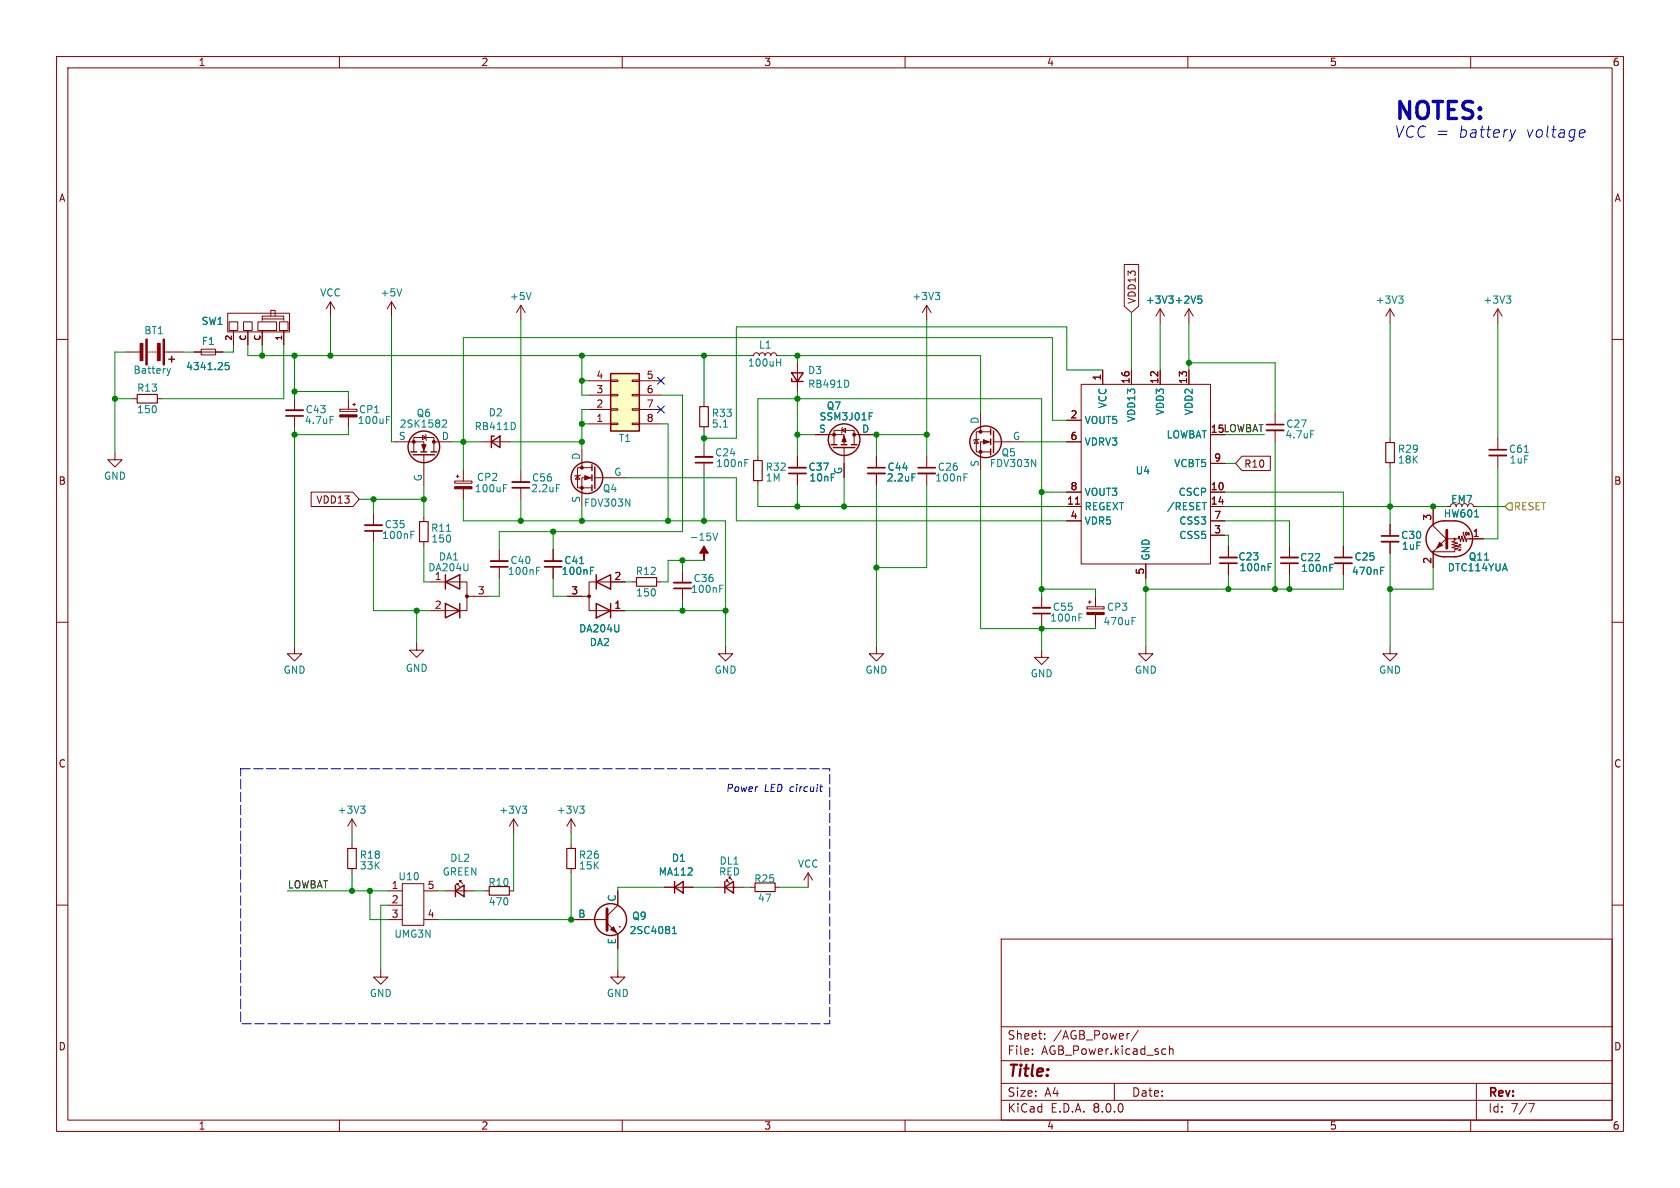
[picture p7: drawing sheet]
<svg xmlns="http://www.w3.org/2000/svg" width="297mm" height="210mm" viewBox="0 0 297 210" stroke-linecap="round" stroke-linejoin="round" font-family="sans-serif">
<g fill="none" stroke="#840000" stroke-width=".18">
<path d="M10 10h277v190h-277zM12 12h273v186h-273zM60 10v2M110 10v2M160 10v2M210 10v2M260 10v2M10 60h2M285 60h2M132.7 62.9h.5l.2-.4 .3-.1 .4 .1 .1 .4 .2-.4 .3-.1 .4 .1 .2 .4 .1-.4 .4-.1 .3 .1 .2 .4 .1-.4 .4-.1 .3 .1 .2 .4h.5M10 110h2M184.1 114.9v1.3h1.3l-1.3 1.3-1.2-1.3h1.2"/>
<path d="M202.6 114.3v1.3h1.2l-1.2 1.2-1.3-1.2h1.3M285 110h2M10 160h2M285 160h2M177 166h108v32h-108zM60 198v2M110 198v2M160 198v2M177 194.5h108M177 191.5h108M177 187.5h108M177 181.5h108"/>
<path d="M182.5 186.3v.1M182.5 185.5v.1M184.7 183.6v.1M184.7 182.8v.1M197 191.5v3M199.5 182.7h.2M201.2 182.1l-1.2 2M206 185.4l.1 .1M206.1 186.3l-.1 .1M206.7 184.9v1.5M206.7 185.5l.3-.1 .3 .1 .1 .9M210 198v2"/>
<path d="M260 198v2M261 191.5v6.5M270.2 195.1h1l-.6 1.5"/>
</g>
<path d="M137.3 64h.7M138 63.4v1.3" fill="none" stroke="#008484" stroke-width=".18"/>
<path d="M107.9 66h5.1v10.2h-5.1z" fill="#ffffc2"/>
<g fill="none" stroke="#840000" stroke-width=".18">
<path d="M40.3 55.4h10.9v3.3h-10.9zM40.5 56.9h1.5v1.5h-1.5zM41.3 58.4v2.6M43.1 56.9h1.5v1.5h-1.5zM43.8 58.4v2.6M45.6 56.9h3.3v1.5h-3.3zM46.4 56.6v-.7h3.8v.7M46.4 56.4h3.8M46.4 58.4v2.6M47.9 55.9v-1h.7v1M49.4 56.9h1.5v1.5h-1.5zM50.2 58.4v2.6"/>
<path d="M58.4 53.3l-.7 1.3M58.4 53.3v2.6M58.4 53.3l.8 1.3M69.2 53.3l-.7 1.3M69.2 53.3v2.6M69.2 53.3l.8 1.3M92.1 54l-.8 1.2M92.1 54v2.5M92.1 54l.7 1.2M163.8 54v2.5M163.8 54l-.7 1.2M163.8 54l.8 1.2"/>
<path d="M198.8 46.8h2.5v7.3l-1.3 1.1-1.2-1.1zM205.1 54.6l-.8 1.3M205.1 54.6v2.6M205.1 54.6l.8 1.3M210.2 54.6v2.6M210.2 54.6l-.8 1.3M210.2 54.6l.7 1.3M245.7 54.6v2.6M245.7 54.6l-.7 1.3M245.7 54.6l.8 1.3M264.8 54.6v2.6M264.8 54.6l-.8 1.3"/>
<path d="M264.8 54.6l.8 1.3M22.2 62.2h2.6M23.5 70.5h.8M26.3 62.2h.2M26.8 62.2h.3M27.3 62.2h.3M27.8 70.5h.8M29.1 62.2h3.3M34.3 62.2h5.1M35.6 61.7h2.5v1h-2.5zM52.1 70.5v2M52.1 73.5v2.1"/>
<path d="M60.1 72.3h3v.4h-3zM61.6 70.5v1.8M61.6 73.7v1.9M62.4 71.5h.5M62.6 71.2v.6M69.8 78.1h5.1v1.8M73.2 79.9v-2.6h3.5v2.6M74.7 77l.6 .3-.6 .4zM75.2 76.8l.1 .2v.7l.1 .2M76.7 78.1h3.3M85.1 78.1h5.1M102.9 79.4v3.3"/>
<path d="M104.1 74.9h3.8M104.1 72.4h3.8M104.1 69.9h3.8M104.1 67.3h3.8M107.9 67.2h1.3v.2h-1.3zM107.9 69.7h1.3v.3h-1.3zM107.9 72.3h1.3v.2h-1.3zM107.9 74.8h1.3v.3h-1.3zM111.8 67.2h1.2v.2h-1.2zM111.8 69.7h1.2v.3h-1.2zM111.8 72.3h1.2v.2h-1.2zM111.8 74.8h1.2v.3h-1.2z"/>
<path d="M113 74.9h3.8M113 72.4h3.8M113 69.9h3.8M113 67.3h3.8M124.5 71.1v.8M124.5 75.4v.8M124.5 78.7v2.1M141 64.1v5.1M144.1 76.8h5.1v1.8M147.4 78.6v-2.5h3.6v2.5M148.8 76.1l.7-.4v.8zM149 75.6l-.2 .1v.8l-.1 .1"/>
<path d="M149.2 79.1v5.4M151 76.8h3.3M172.6 77.7l.4 .7h-.8zM173.1 77.6l-.1 .1h-.8l-.1 .2M173.4 73v3.3M175.1 78.1h-1.7v5.1M175.1 76.3h-2.5v3.6h2.5M175.6 78.1h5.4M188.6 74.3h2.5M188.6 78.1h2.5M191.1 67.9h22.9v31.8h-22.9zM194.9 65.4v2.5"/>
<path d="M200 65.4v2.5M205.1 65.4v2.5M210.2 65.4v2.5M225.4 73v2.1M225.4 76.1v2M245.7 77.5v.7M264.8 77.5v2M20.3 80v1.3h1.3l-1.3 1.3-1.3-1.3h1.3M55 87h7.4l1.1 1.3-1.1 1.2h-7.4zM66 90.8v2M66 93.9v2M74.9 80.4v5.3"/>
<path d="M74.9 91.4v.8M74.9 95.8v.7M80.4 85h3v.4h-3zM80.6 84.2h.6M80.9 83.9v.6M81.9 83.2v1.8M81.9 86.4v1.9M88.3 97.2v2M92.1 83.2v2M92.1 86.2v2.1M97.8 97.2v2M102.1 84.1l.4 .6h-.8z"/>
<path d="M102.6 83.9l-.1 .2h-.8l-.1 .1M104.6 84.5h-1.7v5M104.6 82.7h-2.5v3.5h2.5M105.2 84.5h5.3M124.5 81.8v2M134 80.6v.8M134 85v.7M141 80.6v2.1M141 83.7v2M154.9 80.6v2.1M154.9 83.7v2M163.8 80.6v2.1"/>
<path d="M163.8 83.7v2M188.6 87h2.5M188.6 89.5h2.5M188.6 92.1h2.5M190.1 89.1h.7M202.6 99.7v2.5M214 87h2.5M214 89.5h2.5M214 94.6h2.5M214 92.1h2.5M214 81.9h2.5M217.2 96.5v2.1"/>
<path d="M217.2 99.6v2M219.6 80.6h5v2.6h-5l-1.2-1.3zM228 96.5v2.1M228 99.6v2M237.5 96.5v2.1M237.5 99.6v2M245.7 81.8v.8M245.7 92.7v2M245.7 95.8v2M253.4 90.2v2.8l2.5 2.5M253.4 97.8v2.5M255.9 95l-2.5 2.5h3.8v-.3l.5-.2-1-.2 1-.3-1-.2 1-.3-1-.2 .5-.2v-.3"/>
<path d="M255.9 95.3h1.9l.1-.6 .3 1.1 .2-1.1 .3 1.1 .3-1.1 .2 1.1 .1-.5h3M255.9 89.5h.5M257.8 97.2l.3 .2M257.8 96.4h.5M258 96.2l.1 .2M258.3 96.8l-.5-.2v.3M258.3 96.2l-.2 .1M258.7 94.2l.1 .4M259.2 94.1h.1M259.6 94.1v.5M259.7 94.4l.1 .2M259.8 94.2l-.2 .2"/>
<path d="M260.5 89.5h.5M264.8 80.5v2.1M52.1 114.3v1.3h1.2l-1.2 1.2-1.3-1.2h1.3M73.7 113.7v1.2h1.2l-1.2 1.3-1.3-1.3h1.3M76.2 102.9h6.3v5.1h-6.3M82.5 105.4h3.9M88.3 100.2v2M97.8 100.2v2M100.3 105.4h3.8M110.5 102.9h-6.4v5.1h6.4M111.8 102.9h.7M116.1 102.9h.7"/>
<path d="M120.6 101v2M120.6 104v2M128.3 114.3v1.3h1.2l-1.2 1.2-1.3-1.2h1.3M154.9 114.3v1.3h1.3l-1.3 1.2-1.2-1.2h1.2M184.1 105.4v2M184.1 108.5v2M192.2 107.3h3v.3h-3zM192.4 106.4h.5M192.7 106.2v.5M193.7 105.4v1.9M193.7 108.6v1.9M245.7 114.3v1.3h1.3l-1.3 1.2-1.2-1.2h1.2"/>
<path d="M62.2 144.8v2.5M62.2 149.2v.8M62.2 153.5v.8M62.2 144.8l-.7 1.3M62.2 144.8l.8 1.3M68.6 157.5h2.5M71.1 156.2h3.8v7.4h-3.8zM74.9 157.5h2.6M78.7 157.5h5.1M80.8 156.5v-.3h.2h-.2l.5 .5M81.3 156v-.3h.2h-.2l.5 .5M85.7 157.5h.8"/>
<path d="M90 157.5h.8M90.8 144.8l-.8 1.3M90.8 144.8v2.5M90.8 144.8l.8 1.3M101 144.8l-.8 1.3M101 144.8v2.5M101 149.2v.8M101 153.5v.8M101 144.8l.7 1.3M109.2 157.5v2.5l-1.9 1.9M117.5 156.8h5.1M126.4 156.8h5"/>
<path d="M128.4 155.8v-.2h.3h-.3l.5 .5M132.7 156.8h.8M137 156.8h.8M142.9 154.3l-.8 1.3M142.9 154.3v2.5M142.9 154.3l.7 1.3M67.3 171.5v1.2h1.3l-1.3 1.3-1.3-1.3h1.3M68.6 160h2.5M68.6 162.6h2.5M74.9 162.6h2.6M101.6 162.6h5.7M107.3 163.2l1.9 1.9v2.5"/>
<path d="M109.2 171.5v1.2h1.3l-1.3 1.3-1.3-1.3h1.3M109.5 163.8h.1"/>
<circle cx="253.4" cy="97.5" r=".13"/>
<circle cx="257.2" cy="95.3" r=".13"/>
</g>
<g fill="none" stroke="#840000" stroke-width=".25">
<path d="M29.8 63.5h1.1M30.4 63v1M72.6 79.9h1.1M74.4 79.9h1M76.2 79.9h1M86.9 78.1l1.5-1v2zM87.4 77.1h-.5v2M107.9 66h5.1v10.2h-5.1zM140 66.9v.5h2M140 65.9h2l-1 1.5zM146.9 78.6h1.1M147.3 79.1h3.8"/>
<path d="M148.7 78.6h1M150.5 78.6h1M175.1 75.8v1M175.1 77.6v1M175.1 79.4v1M175.6 76.2v3.8M73 80.4h3.8M104.6 82.2v1M104.6 83.9v1.1M104.6 85.7v1M105.2 82.6v3.8M255.3 92.1a3.2 3.2 0 0 0-3.2 3.2 3.2 3.2 0 0 0 3.2 3.1h1.9a3.2 3.2 0 0 0 3.1-3.1 3.2 3.2 0 0 0-3.1-3.2"/>
<path d="M78.7 102.9l2.6-1.3v2.5zM78.7 106.7l2.6 1.3-2.6 1.2zM78.7 101.6v2.5M81.3 106.7v2.5M105.4 106.7l2.5 1.3-2.5 1.2zM105.4 102.9l2.5-1.3v2.5zM105.4 101.6v2.5M107.9 106.7v2.5M80.5 157.5l1.5-1v2zM80.5 156.5v2M119.3 156.8l1.5-1v2.1zM119.3 155.8v2.1"/>
<path d="M128.1 156.8l1.6-1v2.1zM128.1 155.8v2.1"/>
<circle cx="74.9" cy="79" r="2.79"/>
<circle cx="149.2" cy="77.7" r="2.79"/>
<circle cx="174.2" cy="78.1" r="2.79"/>
<circle cx="103.8" cy="84.5" r="2.79"/>
<circle cx="107.9" cy="162.6" r="2.82"/>
</g>
<g fill="none" stroke="#840000" stroke-width=".33">
<path d="M50.5 72.5h3.1M223.9 76.1h3M64.5 92.8h3.1M86.7 99.2h3.1M90.6 85.2h3M96.3 99.2h3M122.9 80.8h3.1M139.4 82.7h3.1M153.4 83.7h3.1M162.3 83.7h3.1M215.6 98.6h3.1M226.4 98.6h3.1"/>
<path d="M236 99.6h3M244.2 95.8h3.1M263.3 80.5h3M119.1 103h3.1M182.6 107.4h3.1"/>
</g>
<g fill="none" stroke="#840000" stroke-width=".3">
<path d="M50.5 73.5h3.1M223.9 75.1h3M263.3 79.5h3M64.5 93.9h3.1M90.6 86.2h3M122.9 81.8h3.1M139.4 83.7h3.1M153.4 82.7h3.1M162.3 82.7h3.1M215.6 99.6h3.1M226.4 99.6h3.1M236 98.6h3"/>
<path d="M244.2 94.7h3.1M86.7 100.2h3.1M96.3 100.2h3M119.1 104h3.1M182.6 108.5h3.1"/>
</g>
<g fill="none" stroke="#008484" stroke-width=".18">
<path d="M71 51.1l-.4 1.2M93.9 51.7l-.4 1.3M165.3 51.7h.8l-.4 .5M165.9 52.2l.2 .2v.3l-.2 .3M211.8 52.3h.6M212.2 52.8l.3 .3v.3l-.3 .2M247.3 52.3h.7l-.4 .5M247.8 52.8l.2 .3v.3l-.2 .2M266.3 52.3h.8l-.4 .5M266.9 52.8l.2 .3v.3l-.2 .2M29.5 65.1l.3 .9M29.8 66l-.1 .3"/>
<path d="M30.1 65.1l-.3 .9M40.5 64.1h-.6l-.1 .6 .2-.1h.4l.1 .2v.4l-.2 .1-.5-.1M58.4 73.6h.6M68.3 74.2h.4M68.3 73.6h.6M78.3 74.3l.4-.1 .3 .4-.8 .9h.8M91 74.9l.1 .3-.1 .6M127.9 75.5h.7M149.9 67.4l.2 .3-.2 .6M153.7 73h.6M231.7 76.1h.6M269.5 80h.7"/>
<path d="M72.6 94.5h.5M72.6 93.9h.6M78.9 93.9h.8M82.7 99.6v1.2l-.2 .1-.4-.1M89 86.3h.4M89 85.7h.6M98.4 85.7h.6M102.5 99.6h.7M126 94.2l.5 1.3 .4-1.3M131.7 81.8h.4M131.7 81.2h.6M161.2 83.8h.6"/>
<path d="M170.4 84.4h.4M170.4 83.8h.6M212.5 88.8h.8M224.2 99.6h.6M235.1 99.8h.6M260.7 91.4h.7M94.9 100.9h.4M94.9 100.3h.6M104.4 100.9h.4M104.4 100.3h.6M109.4 110.4l-.1 1.2-.1 .1-.4-.1M127.2 104.1h.5"/>
<path d="M127.2 103.4h.6M190.7 109.1h.5M190.7 108.5h.6M200.1 109.8h.5M200.1 109.2h.6M224.2 100.2h.4M235.1 100.4h.4M244.1 100.9h.4M244.1 100.3h.6M63.7 142.5h.8l-.4 .5M64.3 143l.2 .2v.3l-.2 .3M92.3 142.5h.8l-.4 .5"/>
<path d="M92.9 143l.2 .2v.3l-.2 .3M102.5 142.5h.8l-.5 .5M103 143l.3 .2v.3l-.3 .3M118.9 165h.7M118.9 164.1l.3-.3v1.2"/>
</g>
<path d="M24.3 69.7h3.5v1.5h-3.5zM123.7 71.9h1.5v3.5h-1.5zM245 78.2h1.5v3.6h-1.5zM74.2 92.2h1.5v3.6h-1.5zM133.2 81.4h1.5v3.6h-1.5zM112.5 102.1h3.6v1.5h-3.6zM61.5 150h1.5v3.5h-1.5zM86.5 156.7h3.5v1.5h-3.5zM100.2 150h1.5v3.5h-1.5zM133.5 156.1h3.5v1.5h-3.5z" fill="none" stroke="#840000" stroke-width=".2"/>
<g fill="#840000" stroke="#840000" stroke-width=".18">
<path d="M80.4 86h3v.4h-3z"/>
<path d="M60.1 73.3h3v.4h-3z"/>
<path d="M74.5 78.6h.8l-.4 1z"/>
<path d="M124.5 96.5l.7 1.3h-.7v1.3v-1.3h-.8z"/>
<path d="M254.5 95.9l.5 .5-1 .5z"/>
<path d="M173.9 77.7l1 .4-1 .4z"/>
<path d="M25.8 59.9h.2v4.6h-.2z"/>
<path d="M28.8 59.9h.3v4.6h-.3z"/>
<path d="M24.8 60.7h.5v3.1h-.5z"/>
<path d="M27.8 60.7h.5v3.1h-.5z"/>
<path d="M149.2 77.1l.4 1h-.8z"/>
<path d="M103.4 84.1l1 .4-1 .3z"/>
<path d="M107.9 164.3l.6-.5 .5 1z"/>
<path d="M192.2 108.3h3v.3h-3z"/>
<circle cx="82.5" cy="105.4" r=".25"/>
<circle cx="73.2" cy="78.1" r=".25"/>
<circle cx="76.7" cy="78.1" r=".25"/>
<circle cx="104.1" cy="105.4" r=".25"/>
<circle cx="173.4" cy="79.9" r=".25"/>
<circle cx="173.4" cy="76.3" r=".25"/>
<circle cx="147.4" cy="76.8" r=".25"/>
<circle cx="151" cy="76.8" r=".25"/>
<circle cx="102.9" cy="86.2" r=".25"/>
<circle cx="102.9" cy="82.7" r=".25"/>
</g>
<path d="M255.8 93.7v3.2z" fill="#840000" stroke="#840000" stroke-width=".51"/>
<path d="M107.3 160.7v3.8" fill="none" stroke="#840000" stroke-width=".51"/>
<path d="M266.7 88.9h.6v1.3h-.6l-.6-.7z" fill="none" stroke="#848400" stroke-width=".18"/>
<path d="M268 22.9l-.7 1.4M279.6 22.9l.5 .1 .1 .4-1 .2M280 24.2l-.6 .1M144.9 139.1h.5M145.1 139.9h.2M145.2 138.7l-.2 1" fill="none" stroke="#0000c2" stroke-width=".18"/>
<path d="M42.5 135.9h104.2v45.1h-104.2z" fill="none" stroke="#0000c2" stroke-width=".18" stroke-dasharray="1.7 .6"/>
<g fill="none" stroke="#008400" stroke-width=".18">
<path d="M58.4 55.9v7M69.2 55.9v22.2h.6M92.1 56.5v26.7M163.8 56.5v24.1M200 55.2v10.2M205.1 57.2v8.2M210.2 57.2v8.2M245.7 57.2v20.3M264.8 57.2v20.3M20.3 70.5h3.2M22.2 62.2h-1.9v17.8M32.4 62.2h1.9"/>
<path d="M41.3 61v1.2h-1.9M43.8 61v1.9h88.9M46.4 61v1.9M50.2 61v9.5h-21.6M52.1 62.9v7.6M52.1 75.6v38.7M52.1 69.2h9.5v1.3M61.6 75.6v1.2h-9.5M80 78.1h5.1M90.2 78.1h12.7M102.9 74.9h1.2M102.9 62.9v7h1.2"/>
<path d="M102.9 67.3h1.2M104.1 72.4h-1.2v7M116.8 74.9h1.3v17.2M116.8 69.9h3.8v24.1h-32.3v3.2M124.5 62.9v8.2M124.5 76.2v2.5M137.8 62.9h35.6v10.1M141 76.8h3.1M141 62.9v1.2M141 69.2v11.4M154.3 76.8h9.5M154.9 76.8v3.8"/>
<path d="M181 78.1h7.6M188.6 74.3h-2.5v-14.6h-104.2v23.5M194.9 65.4h-6.3v-7.6h-58.4v19.7h-5.7M210.2 64.1h15.2v8.9M216.5 76.8h7M225.4 78.1v26M63.5 88.3h11.4M66 95.9v12.1h10.2M66 88.3v2.5M74.9 96.5v6.4h1.3M74.9 85.7v5.7M81.9 88.3v3.8h46.4v22.2"/>
<path d="M92.1 88.3v3.8M97.8 94v3.2M102.9 89.5v2.6M110.5 84.5h19.7v7.6h58.4M120.6 99.1v1.9M124.5 83.8v8.3M124.5 99.1h-6.4v3.8h-1.3M134 80.6v-10.1h50.1v34.9M134 85.7v3.8h54.6M141 85.7v3.8M149.2 84.5v5M154.9 85.7v28.6"/>
<path d="M163.8 85.7v14.6h-8.9M173.4 83.2v27.9h20.3v-.6M184.1 87h4.5M216.5 89.5h39.4M216.5 87h21v9.5M216.5 92.1h11.5v4.4M216.5 94.6h.7v1.9M216.5 81.9h1.9M245.7 82.6v10.1M245.7 97.8v16.5M253.4 89.5v.7M261 89.5h5.1"/>
<path d="M264.8 82.6v12.7h-2.5M73.7 108v5.7M88.3 102.2v3.2h-1.9M97.8 102.2v3.2h2.5M110.5 102.9h1.3M110.5 108h17.8M120.6 106v2M184.1 110.5v4.4M184.1 104.1h9.6v1.3M202.6 102.2v12.1M217.2 101.6v2.5M228 101.6v2.5"/>
<path d="M237.5 101.6v2.5h-34.9M253.4 100.3v3.8h-7.7M50.8 157.5h17.8M62.2 147.3v1.9M62.2 154.3v3.2M65.4 157.5v5.1h3.2M77.5 157.5h1.2M83.8 157.5h1.9M90.8 147.3v10.2M101 147.3v1.9M101 154.3v8.3M117.5 156.8h-8.3v.7"/>
<path d="M122.6 156.8h3.8M131.4 156.8h1.3M137.8 156.8h5.1M68.6 160h-1.3v11.5M77.5 162.6h24.1M109.2 167.6v3.9"/>
</g>
<path d="M116.2 66.7l1.2 1.2M116.2 71.8l1.2 1.2M117.4 66.7l-1.2 1.2M117.4 71.8l-1.2 1.2" fill="none" stroke="#000084" stroke-width=".18"/>
<g fill="#008400" stroke="#008400" stroke-width=".18">
<circle cx="163.8" cy="76.8" r=".46"/>
<circle cx="154.9" cy="76.8" r=".46"/>
<circle cx="184.1" cy="87" r=".46"/>
<circle cx="184.1" cy="104.1" r=".46"/>
<circle cx="184.1" cy="111.1" r=".46"/>
<circle cx="154.9" cy="100.3" r=".46"/>
<circle cx="149.2" cy="89.5" r=".46"/>
<circle cx="141" cy="89.5" r=".46"/>
<circle cx="141" cy="76.8" r=".46"/>
<circle cx="245.7" cy="89.5" r=".46"/>
<circle cx="253.4" cy="89.5" r=".46"/>
<circle cx="245.7" cy="104.1" r=".46"/>
<circle cx="228" cy="104.1" r=".46"/>
<circle cx="217.2" cy="104.1" r=".46"/>
<circle cx="225.4" cy="104.1" r=".46"/>
<circle cx="210.2" cy="64.1" r=".46"/>
<circle cx="202.6" cy="104.1" r=".46"/>
<circle cx="141" cy="62.9" r=".46"/>
<circle cx="141" cy="70.5" r=".46"/>
<circle cx="102.9" cy="74.9" r=".46"/>
<circle cx="102.9" cy="78.1" r=".46"/>
<circle cx="124.5" cy="62.9" r=".46"/>
<circle cx="124.5" cy="77.5" r=".46"/>
<circle cx="120.6" cy="108" r=".46"/>
<circle cx="102.9" cy="92.1" r=".46"/>
<circle cx="118.1" cy="92.1" r=".46"/>
<circle cx="124.5" cy="92.1" r=".46"/>
<circle cx="120.6" cy="99.1" r=".46"/>
<circle cx="128.3" cy="108" r=".46"/>
<circle cx="66" cy="88.3" r=".46"/>
<circle cx="52.1" cy="76.8" r=".46"/>
<circle cx="52.1" cy="69.2" r=".46"/>
<circle cx="58.4" cy="62.9" r=".46"/>
<circle cx="46.4" cy="62.9" r=".46"/>
<circle cx="52.1" cy="62.9" r=".46"/>
<circle cx="74.9" cy="88.3" r=".46"/>
<circle cx="81.9" cy="78.1" r=".46"/>
<circle cx="20.3" cy="70.5" r=".46"/>
<circle cx="101" cy="162.6" r=".46"/>
<circle cx="65.4" cy="157.5" r=".46"/>
<circle cx="62.2" cy="157.5" r=".46"/>
<circle cx="73.7" cy="108" r=".46"/>
<circle cx="97.8" cy="94" r=".46"/>
<circle cx="92.1" cy="92.1" r=".46"/>
<circle cx="102.9" cy="67.3" r=".46"/>
<circle cx="102.9" cy="62.9" r=".46"/>
</g>
<text font-size="4.2" fill="#0000c2" x="246.4" y="21.3">NOTES:</text>
<g font-size="2.8" fill="#0000c2">
<text x="246.4" y="24.5">VCC =</text>
<text x="257.7" y="24.5">battery</text>
<text x="269.7" y="24.5">voltage</text>
</g>
<text font-size="2.8" fill="#840000" x="178" y="190.9">Title:</text>
<g font-size="2.1" fill="#840000">
<text x="178" y="184">Sheet:</text>
<text x="186.2" y="184">/AGB_Power/</text>
<text x="178" y="186.7">File:</text>
<text x="184.1" y="186.7">AGB_Power.kicad_sch</text>
<text x="178" y="196.9">KiCad</text>
<text x="178" y="194.1">Size:</text>
<text x="184.7" y="194.1">A4</text>
<text x="185.7" y="196.9">E.D.A.</text>
<text x="193.3" y="196.9">8.0.0</text>
<text x="200" y="194.1">Date:</text>
<text x="263" y="194.3">Rev:</text>
<text x="263" y="196.9">Id:</text>
<text x="267.1" y="196.9">7/7</text>
</g>
<g font-size="1.8" fill="#840000">
<text x="35" y="11.9">1</text>
<text x="85" y="11.9">2</text>
<text x="135" y="11.9">3</text>
<text x="185" y="11.9">4</text>
<text x="235" y="11.9">5</text>
<text x="285" y="11.9">6</text>
<text x="10.3" y="35.9">A</text>
<text x="285.3" y="35.9">A</text>
<text x="201" y="53.8" transform="rotate(-90 201 53.8)">VDD13</text>
<text x="105.3" y="69.6">3</text>
<text x="105.3" y="67.1">4</text>
<text x="114.2" y="67.1">5</text>
<text x="114.2" y="69.6">6</text>
<text x="194.7" y="67.4" transform="rotate(-90 194.7 67.4)">1</text>
<text x="199.8" y="68" transform="rotate(-90 199.8 68)">16</text>
<text x="204.9" y="68" transform="rotate(-90 204.9 68)">12</text>
<text x="209.9" y="68" transform="rotate(-90 209.9 68)">13</text>
<text x="105.3" y="74.7">1</text>
<text x="105.3" y="72.1">2</text>
<text x="114.2" y="72.1">7</text>
<text x="114.2" y="74.7">8</text>
<text x="189.2" y="74">2</text>
<text x="189.2" y="77.9">6</text>
<text x="214" y="76.6">15LOWBAT</text>
<text x="214" y="76.6">15</text>
<text x="214.6" y="81.7">9</text>
<text x="219.9" y="82.9">R10</text>
<text x="10.3" y="85.9">B</text>
<text x="55.8" y="89.2">VDD13</text>
<text x="188.6" y="89.3">11</text>
<text x="189.2" y="86.7">8</text>
<text x="214" y="86.7">10</text>
<text x="214" y="89.3">14</text>
<text x="285.3" y="85.9">B</text>
<text x="189.2" y="91.8">4</text>
<text x="214.6" y="94.4">3</text>
<text x="214.6" y="91.8">7</text>
<text x="253.1" y="92.1" transform="rotate(-90 253.1 92.1)">3</text>
<text x="260.3" y="95">1</text>
<text x="202.3" y="101.7" transform="rotate(-90 202.3 101.7)">5</text>
<text x="253.1" y="99.8" transform="rotate(-90 253.1 99.8)">2</text>
<text x="76.8" y="102.6">1</text>
<text x="76.8" y="107.7">2</text>
<text x="84.4" y="105.2">3</text>
<text x="100.9" y="105.2">3</text>
<text x="108.5" y="107.7">1</text>
<text x="108.5" y="102.6">2</text>
<text x="10.3" y="135.9">C</text>
<text x="285.3" y="135.9">C</text>
<text x="69.1" y="157.2">1</text>
<text x="69.1" y="159.8">2</text>
<text x="75.5" y="157.2">5</text>
<text x="69.1" y="162.3">3</text>
<text x="75.5" y="162.3">4</text>
<text x="10.3" y="185.9">D</text>
<text x="285.3" y="185.9">D</text>
<text x="35" y="199.9">1</text>
<text x="85" y="199.9">2</text>
<text x="135" y="199.9">3</text>
<text x="185" y="199.9">4</text>
<text x="235" y="199.9">5</text>
<text x="285" y="199.9">6</text>
</g>
<g font-size="1.8" fill="#008484">
<text x="56.5" y="52.6">VCC</text>
<text x="67.2" y="52.6">+5V</text>
<text x="90" y="53.2">+5V</text>
<text x="161.2" y="53.2">+3V3</text>
<text x="202.5" y="53.9">+3V3 +2V5</text>
<text x="243.1" y="53.9">+3V3</text>
<text x="262.2" y="53.9">+3V3</text>
<text x="25.4" y="59.3">BT1</text>
<text x="35.5" y="57.6">SW1</text>
<text x="32.8" y="65.6">4341.25</text>
<text x="35.6" y="61.2">F1</text>
<text x="132.1" y="65">100uH</text>
<text x="134.1" y="61.8">L1</text>
<text x="23.5" y="66.3">Battery</text>
<text x="24.1" y="69.4">R13</text>
<text x="142.8" y="66.3">D3</text>
<text x="142.8" y="68.8">RB491D</text>
<text x="24.1" y="73.3">150</text>
<text x="53.8" y="75.2">4.7uF</text>
<text x="53.9" y="73.3">C43</text>
<text x="63.1" y="75.2">100uF</text>
<text x="63.3" y="73.3">CP1</text>
<text x="70.4" y="77.9">S</text>
<text x="70.6" y="75.8">2SK1582</text>
<text x="73.6" y="73.9">Q6</text>
<text x="78" y="77.9">D</text>
<text x="83.8" y="76.2">RB411D</text>
<text x="86.3" y="73.8">D2</text>
<text x="125.7" y="73.9">R33</text>
<text x="125.7" y="75.8">5.1</text>
<text x="144.7" y="76.6">S</text>
<text x="144.8" y="74.5">SSM3J01F</text>
<text x="146.1" y="72.6">Q7</text>
<text x="152.3" y="76.6">D</text>
<text x="173.1" y="75" transform="rotate(-90 173.1 75)">D</text>
<text x="179" y="77.9">G</text>
<text x="191.6" y="75.2">VOUT5</text>
<text x="195.8" y="72.3" transform="rotate(-90 195.8 72.3)">VCC</text>
<text x="200.9" y="74.7" transform="rotate(-90 200.9 74.7)">VDD13</text>
<text x="206" y="73.5" transform="rotate(-90 206 73.5)">VDD3</text>
<text x="206.1" y="77.7">LOWBAT</text>
<text x="211" y="73.5" transform="rotate(-90 211 73.5)">VDD2</text>
<text x="227.1" y="77.7">4.7uF</text>
<text x="227.3" y="75.8">C27</text>
<text x="102.6" y="81.4" transform="rotate(-90 102.6 81.4)">D</text>
<text x="109.3" y="78.3">T1</text>
<text x="126.3" y="80.9">C24</text>
<text x="126.5" y="82.8">100nF</text>
<text x="135.3" y="83.4">R32</text>
<text x="142.8" y="83.4">C37</text>
<text x="149" y="83.9" transform="rotate(-90 149 83.9)">G</text>
<text x="156.8" y="83.4">C44</text>
<text x="165.7" y="83.4">C26</text>
<text x="173.1" y="82.6" transform="rotate(-90 173.1 82.6)">S</text>
<text x="174.9" y="82.8">FDV303N</text>
<text x="177" y="80.9">Q5</text>
<text x="191.6" y="79">VDRV3</text>
<text x="207.5" y="82.8">VCBT5</text>
<text x="247" y="80.2">R29</text>
<text x="247" y="82.1">18K</text>
<text x="266.7" y="80.2">C61</text>
<text x="266.8" y="82.1">1uF</text>
<text x="18.3" y="85">GND</text>
<text x="74.7" y="85.2" transform="rotate(-90 74.7 85.2)">G</text>
<text x="83.8" y="87.2">100uF</text>
<text x="84.2" y="85.2">CP2</text>
<text x="93.8" y="87.2">2.2uF</text>
<text x="93.9" y="85.3">C56</text>
<text x="102.6" y="89" transform="rotate(-90 102.6 89)">S</text>
<text x="103.1" y="89.8">FDV303N</text>
<text x="106.5" y="87.2">Q4</text>
<text x="108.5" y="84.2">G</text>
<text x="135.3" y="85.3">1M</text>
<text x="143" y="85.3">10nF</text>
<text x="156.7" y="85.3">2.2uF</text>
<text x="165.2" y="85.3">100nF</text>
<text x="191.6" y="87.9">VOUT3</text>
<text x="200.7" y="84">U4</text>
<text x="208.3" y="87.9">CSCP</text>
<text x="256.4" y="89.1">EM7</text>
<text x="67.5" y="95.5">100nF</text>
<text x="67.9" y="93.6">C35</text>
<text x="76.1" y="94.2">R11</text>
<text x="121.8" y="95.8">-15V</text>
<text x="191.6" y="90.4">REGEXT</text>
<text x="191.6" y="92.9">VDR5</text>
<text x="206.2" y="90.4">/RESET</text>
<text x="208.4" y="95.5">CSS5</text>
<text x="208.4" y="92.9">CSS3</text>
<text x="247.6" y="95.5">C30</text>
<text x="255.1" y="91.7">HW601</text>
<text x="75.1" y="101.2">DA204U</text>
<text x="76.2" y="96.1">150</text>
<text x="77.5" y="99.3">DA1</text>
<text x="89.7" y="101.8">100nF</text>
<text x="90.1" y="99.9">C40</text>
<text x="99.2" y="101.8">100nF</text>
<text x="99.7" y="99.9">C41</text>
<text x="112.3" y="101.8">R12</text>
<text x="203.4" y="99.2" transform="rotate(-90 203.4 99.2)">GND</text>
<text x="218.8" y="99.3">C23</text>
<text x="219" y="101.2">100nF</text>
<text x="229.7" y="99.4">C22</text>
<text x="229.9" y="101.3">100nF</text>
<text x="238.9" y="101.8">470nF</text>
<text x="239.4" y="99.3">C25</text>
<text x="247.7" y="97.4">1uF</text>
<text x="255.8" y="101.2">DTC114YUA</text>
<text x="259.6" y="99.3">Q11</text>
<text x="112.4" y="105.6">150</text>
<text x="122.1" y="105">100nF</text>
<text x="122.5" y="103.1">C36</text>
<text x="101.7" y="112">DA204U</text>
<text x="185.6" y="110.1">100nF</text>
<text x="186" y="108.2">C55</text>
<text x="195" y="110.7">470uF</text>
<text x="195.6" y="108.2">CP3</text>
<text x="50" y="119.3">GND</text>
<text x="71.6" y="119">GND</text>
<text x="104.2" y="114.4">DA2</text>
<text x="126.2" y="119.3">GND</text>
<text x="152.9" y="119.3">GND</text>
<text x="182.1" y="119.9">GND</text>
<text x="200.5" y="119.3">GND</text>
<text x="243.7" y="119.3">GND</text>
<text x="59.6" y="144.1">+3V3</text>
<text x="88.2" y="144.1">+3V3</text>
<text x="98.3" y="144.1">+3V3</text>
<text x="63.5" y="152">R18</text>
<text x="63.5" y="153.9">33K</text>
<text x="70.3" y="155.8">U10</text>
<text x="78.2" y="155">GREEN</text>
<text x="79.5" y="152.5">DL2</text>
<text x="102.2" y="152">R26</text>
<text x="102.2" y="153.9">15K</text>
<text x="116.3" y="155">MA112</text>
<text x="118.7" y="152.5">D1</text>
<text x="127" y="155">RED</text>
<text x="127.1" y="153">DL1</text>
<text x="141" y="153.6">VCC</text>
<text x="86.3" y="156.8">R10</text>
<text x="86.3" y="160.2">470</text>
<text x="109" y="159.5" transform="rotate(-90 109 159.5)">C</text>
<text x="133.2" y="156.2">R25</text>
<text x="133.9" y="159.6">47</text>
<text x="69.6" y="166">UMG3N</text>
<text x="102.1" y="162.3">B</text>
<text x="109" y="167" transform="rotate(-90 109 167)">E</text>
<text x="111.2" y="165.3">2SC4081</text>
<text x="111.7" y="162.8">Q9</text>
<text x="65.3" y="176.4">GND</text>
<text x="107.2" y="176.4">GND</text>
</g>
<text font-size="1.8" fill="#848400" x="267.5" y="90.4">RESET</text>
<g font-size="1.8" fill="#0000c2">
<text x="128.3" y="140.1">Power</text>
<text x="135.1" y="140.1">LED circuit</text>
</g>
<text font-size="1.8" x="50.8" y="157.1">LOWBAT</text>
<g font-size="1.4" fill="#840000">
<text x="41" y="60.3" transform="rotate(-90 41 60.3)">2</text>
<text x="43.6" y="60.3" transform="rotate(-90 43.6 60.3)">C</text>
<text x="46.1" y="60.3" transform="rotate(-90 46.1 60.3)">C</text>
<text x="49.9" y="60.3" transform="rotate(-90 49.9 60.3)">1</text>
</g>
<g font-size=".7" fill="#840000">
<text x="258.3" y="94.8">10k</text>
<text x="258.5" y="97.6" transform="rotate(-90 258.5 97.6)">47k</text>
</g>
</svg>
